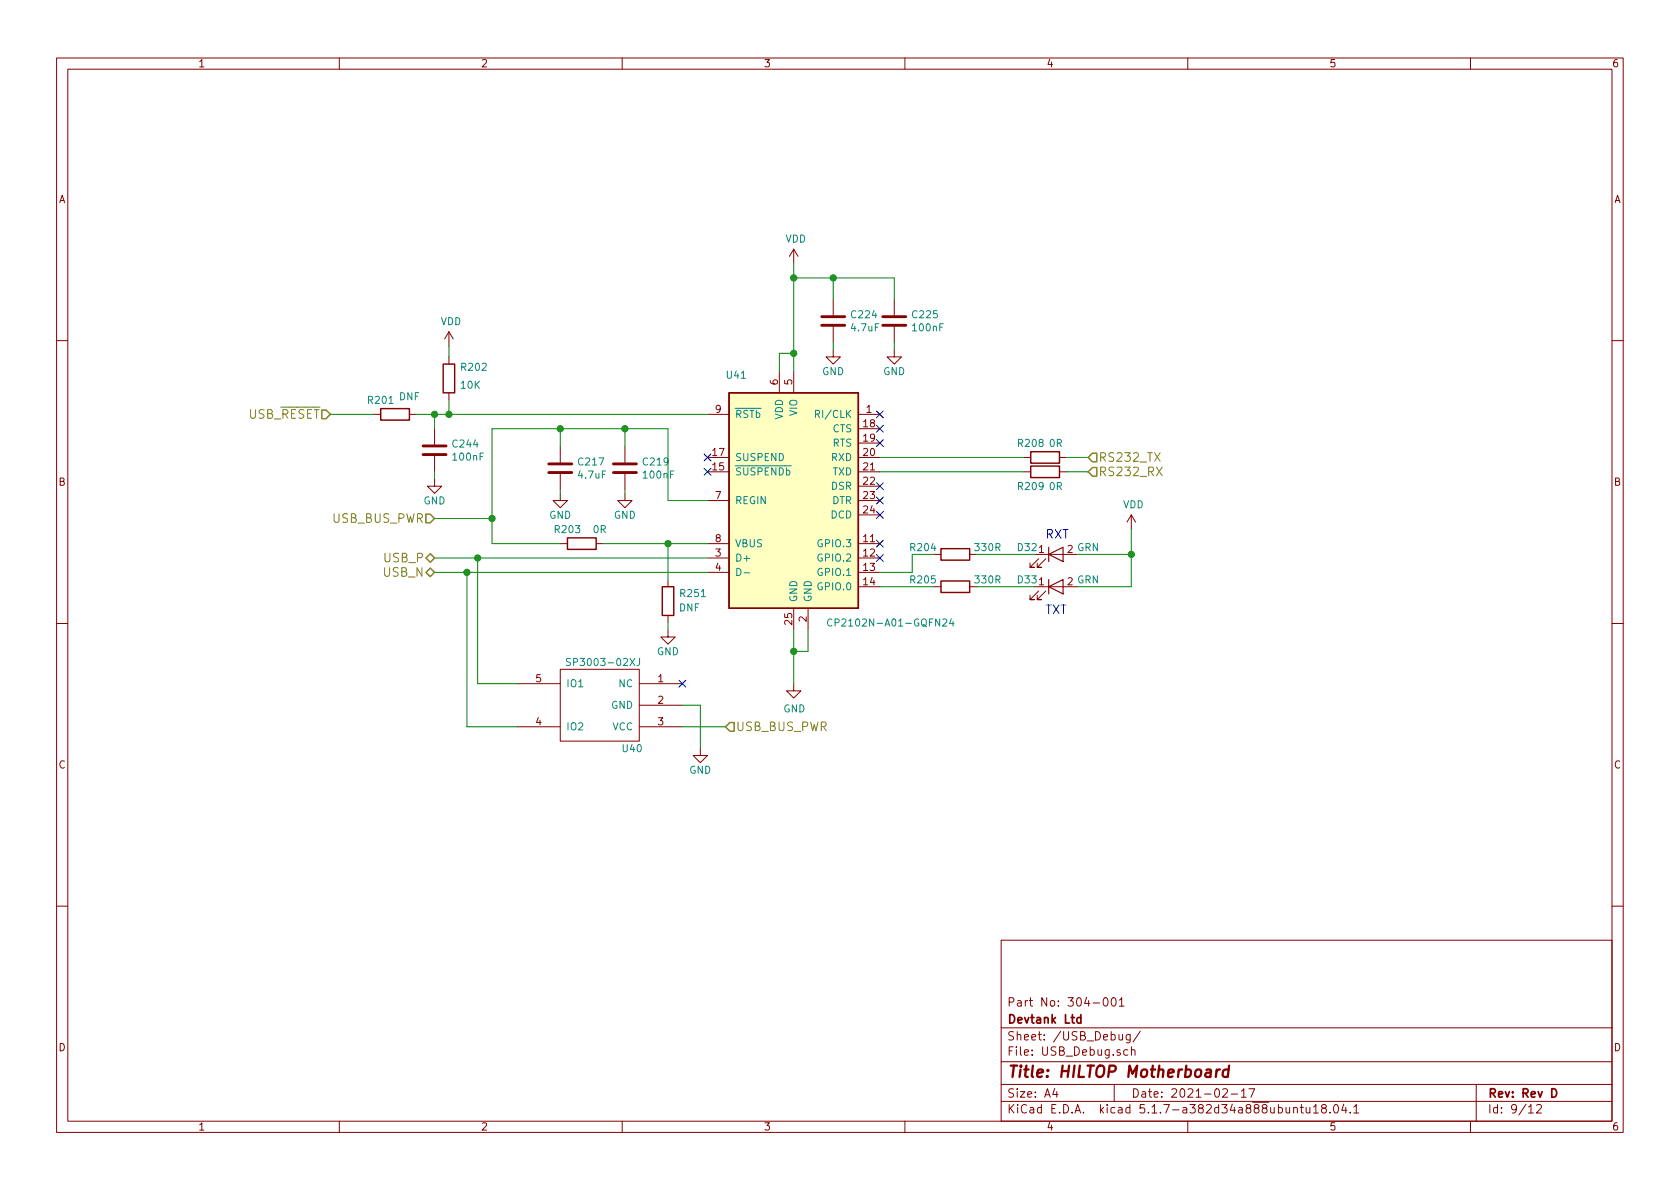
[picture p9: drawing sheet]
<svg xmlns="http://www.w3.org/2000/svg" width="297mm" height="210mm" viewBox="0 0 297 210" stroke-linecap="round" stroke-linejoin="round" font-family="sans-serif">
<g fill="none" stroke="#840000" stroke-width=".18">
<path d="M10 10.3h277v189.9h-277zM12 12.2h273v186.1h-273zM60 10.3v1.9M110 10.3v1.9M160 10.3v1.9M210 10.3v1.9M260 10.3v1.9M79.4 58.7l-.8 1.2M79.4 58.7v2.5M79.4 58.7l.7 1.2M140.3 44.1l-.7 1.2M140.3 44.1v2.5"/>
<path d="M140.3 44.1l.8 1.2M147.3 53v2.7M147.3 57.8v2.8M158.1 53v2.7M158.1 57.8v2.8M10 60.2h2M66 73.3h1.3M72.4 73.3h1.3M76.8 75.8v2.8M79.4 63.1v1.3M79.4 69.5v1.2M99.1 79v2.8"/>
<path d="M110.5 79v2.8M125.1 73.3h3.8M137.8 65.7v3.8M140.3 65.7v3.8M147.3 61.8v1.3h1.3l-1.3 1.3-1.3-1.3h1.3M151.8 73.3h3.8M151.8 75.8h3.8M151.8 78.4h3.8M158.1 61.8v1.3h1.3l-1.3 1.3-1.3-1.3h1.3M285 60.2h2M76.8 84.7v1.3h1.3l-1.3 1.2-1.2-1.2h1.2M76.8 80.6v2.8"/>
<path d="M99.1 87.2v1.3h1.2l-1.2 1.3-1.3-1.3h1.3M99.1 96.1h1.2M99.1 83.8v2.8M105.4 96.1h1.3M110.5 87.2v1.3h1.3l-1.3 1.3-1.3-1.3h1.3M110.5 83.8v2.8M125.1 80.9h3.8M125.1 96.1h3.8M125.1 83.4h3.8M125.1 98.7h3.8M125.1 88.5h3.8M151.8 80.9h3.8"/>
<path d="M151.8 96.1h3.8M151.8 83.4h3.8M151.8 98.7h3.8M151.8 86h3.8M151.8 88.5h3.8M151.8 91.1h3.8M165.1 98h1.3M171.4 98h1.3M181 80.9h1.2M181 83.4h1.2M182.9 98h7.6M183.6 98.8l-1.5 1.5h.8h-.8v-.7"/>
<path d="M184.9 98.8l-1.5 1.5h.7h-.7v-.7M187.3 80.9h1.3M187.3 83.4h1.3M200 91.1l-.7 1.2M200 91.1v2.5M200 91.1l.8 1.2M10 110.3h2M99.1 118.4h13.9v12.7h-13.9zM118.1 111.4v1.2h1.3l-1.3 1.3-1.3-1.3h1.3M118.1 102.5v1.3M118.1 108.8v1.3M125.1 101.2h3.8"/>
<path d="M140.3 107.6v3.8M142.9 107.6v3.8M151.8 103.8h3.8M151.8 101.2h3.8M165.1 103.8h1.3M171.4 103.8h1.3M182.9 103.8h7.6M183.6 104.5l-1.5 1.5h.8h-.8v-.7M184.9 104.5l-1.5 1.5h.7h-.7v-.7M285 110.3h2M91.4 120.9h7.7M91.4 128.5h7.7"/>
<path d="M113 120.9h7.6M113 124.7h7.6M113 128.5h7.6M123.8 132.3v1.3h1.3l-1.3 1.3-1.2-1.3h1.2M140.3 120.9v1.3h1.3l-1.3 1.2-1.2-1.2h1.2M10 160.2h2M177 166.3h108v32h-108zM193.3 177.4h1.1M195.2 176.6l.2-.2a.8 .8 0 0 1 .5 .8 .8 .8 0 0 1-.5 .7l-.2-.1-.2-.4zM196.6 176.6l.2-.2a.81 .81 0 0 1 .6 .6 .81 .81 0 0 1-.3 .8l-.1 .1a.79 .79 0 0 1-.4-1.3zM197.9 176.9l.4-.5v1.5M197.9 177.9h.9"/>
<path d="M285 160.2h2M60 198.3v1.9M110 198.3v1.9M160 198.3v1.9M177 194.8h108M177 191.8h108M177 187.8h108M177 181.8h108M186.5 192.5l-.4 1h1M186.8 193v1M197 191.8v3M197.8 182.9l.1 .9 .4 .1 .2-.1"/>
<path d="M198.5 182.9v1M199.4 185.7l-.4-.1-.3 .3 .1 .6 .2 .1 .4-.1M199.8 182.9v1.4l-.3 .1-.3-.1M199.8 183l-.4-.1-.3 .3 .1 .6 .2 .1 .4-.1M200.1 185.7l.2-.1 .3 .1 .1 .9M200.1 185.1v1.5M201.6 182.3l-1.3 2M210 198.3v1.9M216.2 192.7l.2-.2h.4l.2 .5-.9 1h.9M217.7 193.5h1.1M219.5 193l.4-.5v1.5M219.5 194h.8"/>
<path d="M220.8 192.5h1l-.6 1.5M228.7 196l.1-.1a.37 .37 0 0 1 .6 .1v.8M228.7 195.8v1M229.9 195.8h.6M230.1 195.3v1.3l.4 .2M230.9 195.8v.8a.39 .39 0 0 0 .7 .1M231.6 195.8v1M232.2 195.8l.5-.5v1.5M232.2 196.8h.9M233.9 196l-.2-.3v-.2l.2-.2 .5 .1 .1 .2-.1 .2-.6 .2a.48 .48 0 0 0-.1 .7l.2 .1 .5-.1a.48 .48 0 0 0-.2-.7M235.2 196.7v.1M235.9 195.5l.2-.2a.81 .81 0 0 1 .6 .6 .81 .81 0 0 1-.3 .8l-.1 .1a.79 .79 0 0 1-.4-1.3z"/>
<path d="M237.6 195.2l-.4 1.1h1M237.9 195.8v1M238.7 196.7v.1M239.4 195.8l.4-.5v1.5M239.4 196.8h.8M260 198.3v1.9M261 191.8v6.5M270.3 195.8l.4-.5v1.5M270.3 196.8h.8M271.7 195.5l.2-.2h.4l.2 .5-.9 1h.9"/>
</g>
<path d="M191.1 179.4v1.5M191.1 180l-.4-.1-.3 .3 .1 .6h.6M274.4 192.5a.76 .76 0 0 1 .8 .8 .76 .76 0 0 1-.8 .7z" fill="none" stroke="#840000" stroke-width=".3"/>
<path d="M215.1 189.1l-.1 1.3M215.7 189.1a.54 .54 0 0 0-.6 .4M217.2 189.2a.68 .68 0 0 0-1 .3v.8l.3 .1 .6-.1M217.3 188.4l-.2 2" fill="none" stroke="#840000" stroke-width=".41"/>
<path d="M185.4 98l2.6-1.2v2.5zM185.4 96.8v2.5M185.4 103.8l2.6-1.3v2.5zM185.4 102.5v2.5" fill="none" stroke="#840000" stroke-width=".2"/>
<path d="M67.3 72.3h5.1v2h-5.1zM78.4 64.4h2v5.1h-2zM128.9 69.5h22.9v38.1h-22.9zM182.2 79.9h5.1v2h-5.1zM100.3 95.1h5.1v2h-5.1zM166.4 97h5v2.1h-5zM182.2 82.4h5.1v2h-5.1zM117.1 103.8h2v5h-2zM166.4 102.7h5v2.1h-5z" fill="none" stroke="#840000" stroke-width=".25"/>
<path d="M144.2 73.2h.6l.1-.5-.2-.1h-.5v1.2M100.9 116.5l-.5-.1-.2 .2 .1 .4 .5 .2 .1 .3-.3 .2-.4-.1M113.1 116.4v.9a.39 .39 0 0 1-.5 .4M130.3 100.5a.64 .64 0 0 1 .7 .6 .64 .64 0 0 1-.7 .7zM131.5 101.3h1M147.1 109.6a.6 .6 0 0 0-.8 .4 .6 .6 0 0 0 .6 .7l.2-.1M168.2 109.4l-.3 .9h.8M168.5 109.9v.8" fill="none" stroke="#008484" stroke-width=".18"/>
<path d="M145.3 57.5h4.1M145.3 56h4.1M156.1 57.5h4M156.1 56h4M74.8 78.9h4.1M74.8 80.4h4.1M97 83.6h4.1M97 82h4.1M108.5 83.6h4M108.5 82h4" fill="none" stroke="#840000" stroke-width=".51"/>
<path d="M128.9 69.5h22.9v38.1h-22.9z" fill="#ffffc2" stroke="#ffffc2" stroke-width=".18"/>
<g fill="none" stroke="#008400" stroke-width=".18">
<path d="M140.3 49.1h17.8v3.9M140.3 46.6v19.1M147.3 49.1v3.9M58.4 73.3h7.6M73.7 73.3h51.4M76.8 73.3v2.5M79.4 61.2v1.9M79.4 70.7v2.6M99.1 75.8v3.2M110.5 75.8v3.2M140.3 62.5h-2.5v3.2M147.3 60.6v1.2"/>
<path d="M158.1 60.6v1.2M76.8 83.4v1.3M76.8 98.7h48.3M76.8 91.7h10.2M84.5 98.7v22.2h6.9M99.1 86.6v.6M106.7 96.1h18.4M110.5 86.6v.6M118.1 96.1v6.4M125.1 88.5h-7v-12.7h-31.1v20.3h12.1M155.6 80.9h25.4M155.6 83.4h25.4"/>
<path d="M165.1 98h-3.8v3.2h-5.7M172.7 98h10.2M188.6 80.9h3.8M188.6 83.4h3.8M190.5 98h9.5M200 93.6v10.2h-9.5M76.8 101.2h48.3M82.5 101.2v27.3h8.9M118.1 110.1v1.3M140.3 111.4v9.5M142.9 111.4v3.8h-2.6M155.6 103.8h9.5"/>
<path d="M172.7 103.8h10.2M120.6 128.5h7.7M120.6 124.7h3.2v7.6"/>
</g>
<path d="M56.9 72.5h.8l.7 .8-.7 .7h-.8zM75.3 98.7l.8-.8 .7 .8-.7 .7zM75.3 90.9h.8l.7 .8-.7 .8h-.8zM193.2 80.1h.7v1.6h-.7l-.8-.8zM193.2 82.7h.7v1.5h-.7l-.8-.8zM75.3 101.2l.8-.7 .7 .7-.7 .8zM129 127.8h.8v1.5h-.8l-.7-.8z" fill="none" stroke="#848400" stroke-width=".25"/>
<g fill="#008400" stroke="#008400" stroke-width=".25">
<circle cx="84.5" cy="98.7" r=".51"/>
<circle cx="110.5" cy="75.8" r=".51"/>
<circle cx="79.4" cy="73.3" r=".51"/>
<circle cx="76.8" cy="73.3" r=".51"/>
<circle cx="147.3" cy="49.1" r=".51"/>
<circle cx="200" cy="98" r=".51"/>
<circle cx="140.3" cy="115.2" r=".51"/>
<circle cx="140.3" cy="49.1" r=".51"/>
<circle cx="87" cy="91.7" r=".51"/>
<circle cx="99.1" cy="75.8" r=".51"/>
<circle cx="82.6" cy="101.2" r=".51"/>
<circle cx="140.3" cy="62.5" r=".51"/>
<circle cx="118.1" cy="96.1" r=".51"/>
</g>
<g fill="none" stroke="#000084" stroke-width=".18">
<path d="M155 72.7l1.2 1.2M155 75.2l1.2 1.2M155 77.7l1.2 1.3M156.2 72.7l-1.2 1.2M156.2 75.2l-1.2 1.2M156.2 77.7l-1.2 1.3M124.5 82.8l1.2 1.2M124.5 80.3l1.2 1.2M125.7 82.8l-1.2 1.2M125.7 80.3l-1.2 1.2M155 85.4l1.2 1.2M155 87.9l1.2 1.2"/>
<path d="M155 90.4l1.2 1.3M155 95.5l1.2 1.2M155 98.1l1.2 1.2M156.2 85.4l-1.2 1.2M156.2 87.9l-1.2 1.2M156.2 90.4l-1.2 1.3M156.2 95.5l-1.2 1.2M156.2 98.1l-1.2 1.2M120 120.3l1.3 1.2M121.3 120.3l-1.3 1.2"/>
</g>
<text font-size="2.8" fill="#840000" x="178" y="190.5">Title: HILTOP Motherboard</text>
<g font-size="2.1" fill="#848400">
<text x="43.9" y="74">USB_RESET</text>
<text x="194.2" y="81.7">RS232_TX</text>
<text x="194.2" y="84.2">RS232_RX</text>
<text x="58.8" y="92.5">USB_BUS_PWR</text>
<text x="67.9" y="102">USB_N</text>
<text x="68" y="99.4">USB_P</text>
<text x="130" y="129.3">USB_BUS_PWR</text>
</g>
<g font-size="2.1" fill="#0000c2">
<text x="184.8" y="95.2">RXT</text>
<text x="184.8" y="108.6">TXT</text>
</g>
<g font-size="2.1" fill="#840000">
<text x="178" y="178">Part No: 304-001</text>
<text x="178" y="184">Sheet: /USB_Debug/</text>
<text x="178" y="181">Devtank Ltd</text>
<text x="178" y="186.7">File: USB_Debug.sch</text>
<text x="178" y="196.9">KiCad E.D.A. kicad 5.1.7-a382d34a888ubuntu18.04.1</text>
<text x="178" y="194.1">Size: A4</text>
<text x="200" y="194.1">Date: 2021-02-17</text>
<text x="263" y="194.1">Rev: Rev D</text>
<text x="263" y="196.9">Id: 9/12</text>
</g>
<g font-size="1.8" fill="#840000">
<text x="35" y="11.9">1</text>
<text x="85" y="11.9">2</text>
<text x="135" y="11.9">3</text>
<text x="185" y="11.9">4</text>
<text x="235" y="11.9">5</text>
<text x="285" y="11.9">6</text>
<text x="10.4" y="35.9">A</text>
<text x="285.4" y="35.9">A</text>
<text x="137.5" y="68" transform="rotate(-90 137.5 68)">6</text>
<text x="140.1" y="68" transform="rotate(-90 140.1 68)">5</text>
<text x="126.5" y="73">9</text>
<text x="152.7" y="75.6">18</text>
<text x="153.2" y="73">1</text>
<text x="126" y="83.2">15</text>
<text x="126" y="80.6">17</text>
<text x="152.7" y="78.1">19</text>
<text x="152.7" y="80.6">20</text>
<text x="152.7" y="83.2">21</text>
<text x="10.4" y="85.9">B</text>
<text x="126.5" y="88.3">7</text>
<text x="152.7" y="85.7">22</text>
<text x="152.7" y="88.3">23</text>
<text x="285.4" y="85.9">B</text>
<text x="126.5" y="95.9">8</text>
<text x="152.7" y="95.9">11</text>
<text x="152.7" y="90.8">24</text>
<text x="126.5" y="98.4">3</text>
<text x="126.5" y="101">4</text>
<text x="152.7" y="98.4">12</text>
<text x="152.7" y="101">13</text>
<text x="183.7" y="97.8">1</text>
<text x="152.7" y="103.5">14</text>
<text x="183.7" y="103.5">1</text>
<text x="140.1" y="110.4" transform="rotate(-90 140.1 110.4)">25</text>
<text x="142.6" y="110" transform="rotate(-90 142.6 110)">2</text>
<text x="94.8" y="120.6">5</text>
<text x="116.4" y="120.6">1</text>
<text x="116.4" y="124.5">2</text>
<text x="94.8" y="128.3">4</text>
<text x="116.4" y="128.3">3</text>
<text x="10.4" y="135.9">C</text>
<text x="285.4" y="135.9">C</text>
<text x="10.4" y="185.9">D</text>
<text x="285.4" y="185.9">D</text>
<text x="35" y="199.9">1</text>
<text x="85" y="199.9">2</text>
<text x="135" y="199.9">3</text>
<text x="185" y="199.9">4</text>
<text x="235" y="199.9">5</text>
<text x="285" y="199.9">6</text>
</g>
<g font-size="1.8" fill="#008484">
<text x="138.9" y="42.9">VDD</text>
<text x="77.9" y="57.5">VDD</text>
<text x="150.6" y="58.6">4.7uF</text>
<text x="150.6" y="56.3">C224</text>
<text x="161.4" y="56.3">C225</text>
<text x="161.5" y="58.6">100nF</text>
<text x="81.7" y="65.6">R202</text>
<text x="65.2" y="71.4">R201</text>
<text x="70.6" y="70.8">DNF</text>
<text x="81.5" y="68.8">10K</text>
<text x="128.5" y="67">U41</text>
<text x="145.4" y="66.3">GND</text>
<text x="156.2" y="66.3">GND</text>
<text x="129.9" y="73.9">RSTb</text>
<text x="138.4" y="74.2" transform="rotate(-90 138.4 74.2)">VDD</text>
<text x="141" y="73.5" transform="rotate(-90 141 73.5)">VIO</text>
<text x="144.9" y="73.9">RI/CLK</text>
<text x="147.2" y="76.4">CTS</text>
<text x="80.2" y="79.1">C244</text>
<text x="80.2" y="81.5">100nF</text>
<text x="102.4" y="82.3">C217</text>
<text x="113.8" y="82.3">C219</text>
<text x="129.9" y="81.5">SUSPEND</text>
<text x="147" y="81.5">RXD</text>
<text x="147.2" y="79">RTS</text>
<text x="180.1" y="79">R208</text>
<text x="185.6" y="79">0R</text>
<text x="74.9" y="89.2">GND</text>
<text x="102.4" y="84.6">4.7uF</text>
<text x="113.9" y="84.6">100nF</text>
<text x="129.9" y="84.1">SUSPENDb</text>
<text x="129.9" y="89.1">REGIN</text>
<text x="147" y="86.6">DSR</text>
<text x="147.1" y="89.1">DTR</text>
<text x="147.2" y="84.1">TXD</text>
<text x="180.1" y="86.7">R209</text>
<text x="185.6" y="86.7">0R</text>
<text x="198.6" y="89.9">VDD</text>
<text x="97.1" y="91.7">GND</text>
<text x="98.2" y="94.3">R203</text>
<text x="104.9" y="94.3">0R</text>
<text x="108.5" y="91.7">GND</text>
<text x="146.9" y="91.7">DCD</text>
<text x="129.9" y="99.3">D+</text>
<text x="129.9" y="96.8">VBUS</text>
<text x="144.9" y="96.8">GPIO.3</text>
<text x="144.9" y="99.3">GPIO.2</text>
<text x="144.9" y="101.8">GPIO.1</text>
<text x="161.1" y="97.5">R204</text>
<text x="172.5" y="97.5">330R</text>
<text x="180" y="97.5">D32</text>
<text x="188.7" y="97.8">2 GRN</text>
<text x="120.4" y="105.6">R251</text>
<text x="141" y="106.5" transform="rotate(-90 141 106.5)">GND</text>
<text x="143.5" y="106.5" transform="rotate(-90 143.5 106.5)">GND</text>
<text x="144.9" y="104.4">GPIO.0</text>
<text x="161.1" y="103.2">R205</text>
<text x="172.5" y="103.2">330R</text>
<text x="180" y="103.2">D33</text>
<text x="188.7" y="103.5">2 GRN</text>
<text x="120.1" y="108.1">DNF</text>
<text x="147.9" y="110.8">CP2102N-A01-GQFN24</text>
<text x="101.1" y="117.8">SP3003-02XJ</text>
<text x="116.2" y="115.9">GND</text>
<text x="100.1" y="121.5">IO1</text>
<text x="108.1" y="125.3">GND</text>
<text x="109.4" y="121.5">NC</text>
<text x="138.5" y="126">GND</text>
<text x="100.1" y="129.2">IO2</text>
<text x="108.3" y="129.2">VCC</text>
<text x="110.1" y="133">U40</text>
<text x="121.9" y="136.8">GND</text>
</g>
</svg>
